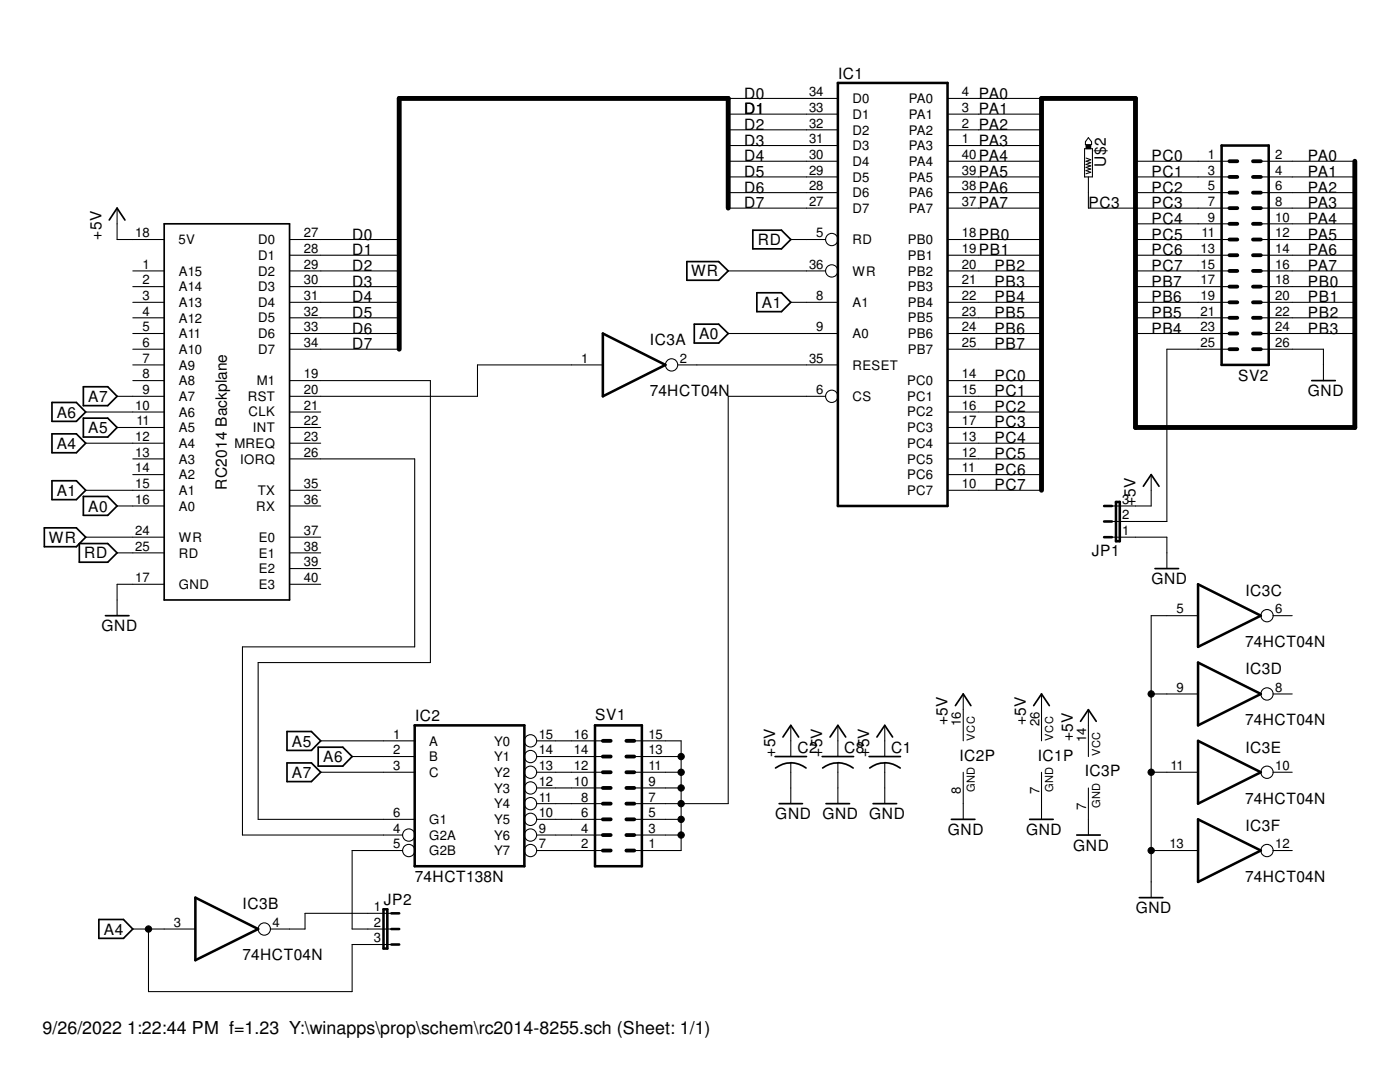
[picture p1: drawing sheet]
<svg xmlns="http://www.w3.org/2000/svg" width="279mm" height="216mm" viewBox="0 0 279 216" stroke-linecap="round" stroke-linejoin="round" font-family="sans-serif">
<g fill="none" stroke="#000" stroke-width=".34">
<path d="M21.8 43.9l1.6-2.4 1.5 2.4M32.8 44.7h25v75h-25zM137.1 52.2h6.3l1.9 1.9-1.9 1.8h-6.3zM150.2 45.9h5.8l1.8 1.9-1.8 1.9h-5.8zM151 58.4h5l1.8 1.9-1.8 1.9h-5zM16.6 77.2h4.9l1.9 1.9-1.9 1.8h-4.9zM138.6 64.7h4.8l1.9 1.8-1.9 2h-4.8zM261.8 75.9h4.7M10.4 80.3h4.8l1.9 1.9-1.9 1.9h-4.8zM10.4 86.6h4.8l1.9 1.8-1.9 1.9h-4.8zM10.4 95.9h4.8l1.9 1.9-1.9 1.9h-4.8zM16.6 83.4h4.9l1.9 1.9-1.9 1.9h-4.9z"/>
<path d="M16.6 99.1h4.9l1.9 1.9-1.9 1.8h-4.9zM228.2 97l1.5-2.3 1.6 2.3M8.8 105.3h6.4l1.9 1.9-1.9 1.9h-6.4zM15.8 108.5h5.7l1.9 1.8-1.9 1.9h-5.7zM230.5 113.5h4.7M21 122.9h4.7M57.3 146h4.8l1.9 1.8-1.9 1.9h-4.8zM57.3 152.2h4.8l1.9 1.9-1.9 1.9h-4.8zM63.5 149.1h4.9l1.9 1.9-1.9 1.9h-4.9zM154.7 151h6.3M156.3 147.1l1.5-2.4 1.6 2.4M157.8 152.2a5.4 5.4 0 0 1 3.1 1"/>
<path d="M157.8 152.2a5 5 0 0 0-3 1M164.1 151h6.2M165.7 147.1l1.5-2.4 1.6 2.4M167.2 152.2a5.4 5.4 0 0 1 3.1 1M167.2 152.2a5 5 0 0 0-3 1M173.4 151h6.3M175 147.1l1.6-2.4 1.5 2.4M176.6 152.2a5.4 5.4 0 0 1 3.1 1M176.6 152.2a4.7 4.7 0 0 0-3 1M190.7 140.8l1.5-2.3 1.6 2.3M206.3 140.8l1.6-2.3 1.5 2.3M215.6 143.9l1.6-2.3 1.6 2.3"/>
<path d="M155.5 160.4h4.6M164.8 160.4h4.7M174.2 160.4h4.7M189.9 163.5h4.7M205.5 163.5h4.7M214.9 166.6h4.7M227.4 179.1h4.7M19.7 183.5h4.9l1.9 1.9-1.9 1.8h-4.9z"/>
</g>
<g fill="none" stroke="#000" stroke-width=".21">
<path d="M145.3 19.6h21.9M189.1 19.6h18.8M145.3 29h21.9M145.3 25.9h21.9M145.3 22.8h21.9M145.3 38.4h21.9M145.3 35.3h21.9M145.3 32.2h21.9M189.1 29h18.8M189.1 25.9h18.8M189.1 22.8h18.8M189.1 38.4h18.8"/>
<path d="M189.1 35.3h18.8M189.1 32.2h18.8M216.5 29.7h1.5v5.6h-1.5zM216.7 31.5l1 .4-1 .3 1 .3-1 .3 1 .3-1 .3 1 .3-1 .3 1 .4-1 .3M217.2 35.3v6.2h28.2M217.2 27.5l.6 .8v.6h-1.2v-.6zM226.6 38.4h18.8M226.6 35.3h18.8M226.6 32.2h18.8M251.6 38.4h18.8M251.6 35.3h18.8M251.6 32.2h18.8"/>
<path d="M23.4 41.5v6.3h9.4M26.5 54.1h6.3M26.5 57.2h6.3M57.8 54.1h21.9M57.8 57.2h21.9M57.8 47.8h21.9M57.8 50.9h21.9M145.3 54.1h19.5M145.3 41.5h21.9M157.8 47.8h7M189.1 54.1h18.8M189.1 57.2h18.8"/>
<path d="M189.1 47.8h18.8M189.1 50.9h18.8M189.1 41.5h18.8M226.6 54.1h18.8M226.6 57.2h18.8M226.6 47.8h18.8M226.6 50.9h18.8M226.6 44.7h18.8M251.6 54.1h18.8M251.6 57.2h18.8M251.6 47.8h18.8M251.6 50.9h18.8"/>
<path d="M251.6 41.5h18.8M251.6 44.7h18.8M23.4 79.1h9.4M26.5 60.3h6.3M26.5 63.4h6.3M26.5 66.5h6.3M26.5 69.7h6.3M26.5 72.8h6.3M26.5 75.9h6.3M57.8 60.3h21.9M57.8 63.4h21.9M57.8 66.5h21.9"/>
<path d="M57.8 69.7h21.9M57.8 75.9h28.1v56.3h-34.4v31.3h31.3M120.3 72.8h-25v6.3h-37.5M135.3 72.8h31.9M145.3 66.5h21.9M157.8 60.3h9.4M164.8 79.1h-19.5v81.3h-18.7M189.1 60.3h18.8M189.1 63.4h18.8M189.1 66.5h18.8M189.1 69.7h18.8M189.1 75.9h18.8"/>
<path d="M189.1 79.1h18.8M226.6 60.3h18.8M226.6 63.4h18.8M226.6 66.5h18.8M245.4 69.7h-12.5v34.4h-11M251.6 60.3h18.8M251.6 63.4h18.8M251.6 66.5h18.8M251.6 69.7h12.5v6.2M17.1 82.2h15.7M17.1 88.4h15.7M17.1 97.8h15.7"/>
<path d="M23.4 85.3h9.4M26.5 91.6h6.3M26.5 94.7h6.3M57.8 82.2h6.2M57.8 85.3h6.2M57.8 88.4h6.2M57.8 91.6h25v37.5h-34.4v37.5h31.9M57.8 97.8h6.2M189.1 82.2h18.8M189.1 85.3h18.8M189.1 88.4h18.8M189.1 91.6h18.8"/>
<path d="M189.1 94.7h18.8M189.1 97.8h18.8M229.7 94.7v6.3h-7.8M17.1 107.2h15.7M23.4 101h9.4M23.4 110.3h9.4M32.8 116.6h-9.4v6.3M57.8 101h6.2M57.8 116.6h6.2M57.8 107.2h6.2M57.8 110.3h6.2M57.8 113.5h6.2"/>
<path d="M221.9 107.2h11v6.3M192.2 138.5v9.3M207.9 138.5v9.3M229.7 138.5h9.4M239.1 122.9h-9.4v56.2M254 138.5h3.9M254 122.9h3.9M64 154.1h18.8M64 147.8h18.8M70.3 151h12.5M107.1 157.2h13.2M107.1 154.1h13.2"/>
<path d="M107.1 151h13.2M107.1 147.8h13.2M126.6 147.8h9.3v21.9h-9.3M126.6 157.2h9.3M126.6 154.1h9.3M126.6 151h9.3M157.8 144.7v6.3M157.8 152.2v8.2M167.2 144.7v6.3M167.2 152.2v8.2M176.6 144.7v6.3M176.6 152.2v8.2"/>
<path d="M192.2 154.1v9.4M207.9 154.1v9.4M217.2 141.6v9.4M217.2 157.2v9.4M229.7 154.1h9.4M254 154.1h3.9M80.3 169.7h-10v15.7h7.8M107.1 169.7h13.2M107.1 166.6h13.2M107.1 163.5h13.2M107.1 160.4h13.2M126.6 166.6h9.3"/>
<path d="M126.6 163.5h9.3M229.7 169.7h9.4M254 169.7h3.9M26.5 185.4h12.5M29.6 185.4v12.5h40.7v-9.4h7.8M78.1 182.2h-17.2v3.2h-7"/>
<circle cx="166" cy="47.8" r="1.23"/>
<circle cx="166" cy="54.1" r="1.23"/>
<circle cx="134" cy="72.8" r="1.23"/>
<circle cx="166" cy="79.1" r="1.23"/>
<circle cx="252.9" cy="138.5" r="1.23"/>
<circle cx="252.9" cy="122.9" r="1.23"/>
<circle cx="105.9" cy="154.1" r="1.23"/>
<circle cx="105.9" cy="157.2" r="1.23"/>
<circle cx="105.9" cy="151" r="1.23"/>
<circle cx="105.9" cy="147.8" r="1.23"/>
<circle cx="252.9" cy="154.1" r="1.23"/>
<circle cx="81.6" cy="166.6" r="1.23"/>
<circle cx="81.6" cy="169.7" r="1.23"/>
<circle cx="105.9" cy="163.5" r="1.23"/>
<circle cx="105.9" cy="169.7" r="1.23"/>
<circle cx="105.9" cy="166.6" r="1.23"/>
<circle cx="105.9" cy="160.4" r="1.23"/>
<circle cx="252.9" cy="169.7" r="1.23"/>
<circle cx="52.7" cy="185.4" r="1.23"/>
</g>
<g fill="none" stroke="#000" stroke-width=".51">
<path d="M167.2 16.6h21.9v84.4h-21.9zM243.8 29h9.4v43.8h-9.4zM120.3 66.5l12.5 6.3-12.5 6.3zM220.3 101h1.6M220.3 104.1h1.6M220.3 107.2h1.6M222.7 100.2h.8v7.8h-.8zM239.1 116.6l12.5 6.3-12.5 6.2zM239.1 132.2l12.5 6.3-12.5 6.2zM82.8 144.7h21.8v28.1h-21.8zM118.7 144.7h9.4v28.1h-9.4zM239.1 147.8l12.5 6.3-12.5 6.3z"/>
<path d="M39 179.1l12.5 6.3-12.5 6.2zM239.1 163.5l12.5 6.2-12.5 6.3zM76.5 181.4h.8v7.9h-.8zM78.1 188.5h1.6M78.1 185.4h1.6M78.1 182.2h1.6"/>
</g>
<g fill="none" stroke="#000" stroke-width=".76">
<path d="M245.4 38.4h1.5M245.4 35.3h1.5M245.4 32.2h1.5M250.1 38.4h1.5M250.1 35.3h1.5M250.1 32.2h1.5M245.4 44.7h1.5M245.4 41.5h1.5M245.4 54.1h1.5M245.4 50.9h1.5M245.4 47.8h1.5M245.4 57.2h1.5"/>
<path d="M250.1 44.7h1.5M250.1 41.5h1.5M250.1 54.1h1.5M250.1 50.9h1.5M250.1 47.8h1.5M250.1 57.2h1.5M245.4 60.3h1.5M245.4 69.7h1.5M245.4 66.5h1.5M245.4 63.4h1.5M250.1 60.3h1.5M250.1 69.7h1.5"/>
<path d="M250.1 66.5h1.5M250.1 63.4h1.5M120.3 157.2h1.6M120.3 147.8h1.6M120.3 151h1.6M120.3 154.1h1.6M125 157.2h1.6M125 147.8h1.6M125 151h1.6M125 154.1h1.6M120.3 163.5h1.6M120.3 166.6h1.6"/>
<path d="M120.3 169.7h1.6M120.3 160.4h1.6M125 163.5h1.6M125 166.6h1.6M125 169.7h1.6M125 160.4h1.6"/>
</g>
<g fill="#000">
<path d="M216.7 28.9h1v.8h-1z" fill-rule="evenodd"/>
<circle cx="229.7" cy="138.5" r=".63"/>
<circle cx="135.9" cy="157.2" r=".63"/>
<circle cx="135.9" cy="154.1" r=".63"/>
<circle cx="135.9" cy="151" r=".63"/>
<circle cx="229.7" cy="154.1" r=".63"/>
<circle cx="135.9" cy="163.5" r=".63"/>
<circle cx="135.9" cy="166.6" r=".63"/>
<circle cx="135.9" cy="160.4" r=".63"/>
<circle cx="229.7" cy="169.7" r=".63"/>
<circle cx="29.6" cy="185.4" r=".63"/>
</g>
<g fill="none" stroke="#000" stroke-width=".2">
<path d="M216.7 28.9h1v.8h-1z"/>
<circle cx="229.7" cy="138.5" r=".63"/>
<circle cx="135.9" cy="157.2" r=".63"/>
<circle cx="135.9" cy="154.1" r=".63"/>
<circle cx="135.9" cy="151" r=".63"/>
<circle cx="229.7" cy="154.1" r=".63"/>
<circle cx="135.9" cy="163.5" r=".63"/>
<circle cx="135.9" cy="166.6" r=".63"/>
<circle cx="135.9" cy="160.4" r=".63"/>
<circle cx="229.7" cy="169.7" r=".63"/>
<circle cx="29.6" cy="185.4" r=".63"/>
</g>
<path d="M270.4 32.2v53.1h-43.8v-65.7h-18.7v78.2M145.3 41.5v-21.9h-65.6v50.1" fill="none" stroke="#000" stroke-width=".97"/>
<text font-size="3.6" x="8.5" y="206.4">9/26/2022 1:22:44 PM f=1.23 Y:\winapps\prop\schem\rc2014-8255.sch (Sheet: 1/1)</text>
<g font-size="3.1">
<text x="167.3" y="15.7">IC1</text>
<text x="148.5" y="19.7">D0</text>
<text x="148.5" y="22.8">D1</text>
<text x="195.4" y="19.7">PA0</text>
<text x="195.4" y="22.8">PA1</text>
<text x="148.5" y="25.9">D2</text>
<text x="148.5" y="29">D3</text>
<text x="195.4" y="25.9">PA2</text>
<text x="195.4" y="29">PA3</text>
<text x="148.5" y="32.2">D4</text>
<text x="148.5" y="35.3">D5</text>
<text x="195.4" y="32.2">PA4</text>
<text x="195.4" y="35.3">PA5</text>
<text x="220.7" y="33.3" transform="rotate(-90 220.7 33.3)">U$2</text>
<text x="229.8" y="32.2">PC0</text>
<text x="229.8" y="35.3">PC1</text>
<text x="261" y="32.2">PA0</text>
<text x="261" y="35.3">PA1</text>
<text x="148.5" y="38.4">D6</text>
<text x="148.5" y="41.5">D7</text>
<text x="195.4" y="38.4">PA6</text>
<text x="195.4" y="41.5">PA7</text>
<text x="217.3" y="41.5">PC3</text>
<text x="229.8" y="38.4">PC2</text>
<text x="229.8" y="41.5">PC3</text>
<text x="261" y="38.4">PA2</text>
<text x="261" y="41.5">PA3</text>
<text x="20.2" y="47.8" transform="rotate(-90 20.2 47.8)">+5V</text>
<text x="70.3" y="47.8">D0</text>
<text x="195.4" y="47.8">PB0</text>
<text x="229.8" y="44.7">PC4</text>
<text x="229.8" y="47.8">PC5</text>
<text x="261" y="44.7">PA4</text>
<text x="261" y="47.8">PA5</text>
<text x="70.3" y="50.9">D1</text>
<text x="151.3" y="48.9">RD</text>
<text x="195.4" y="50.9">PB1</text>
<text x="229.8" y="50.9">PC6</text>
<text x="261" y="50.9">PA6</text>
<text x="70.3" y="54.1">D2</text>
<text x="70.3" y="57.2">D3</text>
<text x="137.9" y="55.2">WR</text>
<text x="198.5" y="57.2">PB3</text>
<text x="198.5" y="54.1">PB2</text>
<text x="229.8" y="57.2">PB7</text>
<text x="229.8" y="54.1">PC7</text>
<text x="261" y="54.1">PA7</text>
<text x="261" y="57.2">PB0</text>
<text x="70.3" y="60.3">D4</text>
<text x="70.3" y="63.4">D5</text>
<text x="152.1" y="61.4">A1</text>
<text x="198.5" y="60.3">PB4</text>
<text x="198.5" y="63.4">PB5</text>
<text x="229.8" y="63.4">PB5</text>
<text x="229.8" y="60.3">PB6</text>
<text x="261" y="60.3">PB1</text>
<text x="261" y="63.4">PB2</text>
<text x="70.3" y="66.5">D6</text>
<text x="70.3" y="69.7">D7</text>
<text x="129.7" y="68.9">IC3A</text>
<text x="139.5" y="67.6">A0</text>
<text x="198.5" y="66.5">PB6</text>
<text x="198.5" y="69.7">PB7</text>
<text x="229.8" y="66.5">PB4</text>
<text x="261" y="66.5">PB3</text>
<text x="198.5" y="75.9">PC0</text>
<text x="247.1" y="75.9">SV2</text>
<text x="11.3" y="83.3">A6</text>
<text x="17.6" y="80.2">A7</text>
<text x="129.7" y="79.1">74HCT04N</text>
<text x="198.5" y="79.1">PC1</text>
<text x="198.5" y="82.2">PC2</text>
<text x="261" y="79.1">GND</text>
<text x="11.3" y="89.5">A4</text>
<text x="17.6" y="86.4">A5</text>
<text x="198.5" y="85.3">PC3</text>
<text x="198.5" y="88.4">PC4</text>
<text x="198.5" y="91.6">PC5</text>
<text x="198.5" y="94.7">PC6</text>
<text x="11.3" y="98.9">A1</text>
<text x="45.3" y="97.8" transform="rotate(-90 45.3 97.8)">RC2014 Backplane</text>
<text x="198.5" y="97.8">PC7</text>
<text x="226.6" y="101" transform="rotate(-90 226.6 101)">+5V</text>
<text x="17.6" y="102.1">A0</text>
<text x="9.7" y="108.3">WR</text>
<text x="16.8" y="111.4">RD</text>
<text x="217.9" y="111">JP1</text>
<text x="229.8" y="116.6">GND</text>
<text x="248.5" y="118.9">IC3C</text>
<text x="20.3" y="125.9">GND</text>
<text x="248.5" y="129.1">74HCT04N</text>
<text x="248.5" y="134.6">IC3D</text>
<text x="82.8" y="143.9">IC2</text>
<text x="118.8" y="143.8">SV1</text>
<text x="58.3" y="149">A5</text>
<text x="189.1" y="144.7" transform="rotate(-90 189.1 144.7)">+5V</text>
<text x="204.7" y="144.7" transform="rotate(-90 204.7 144.7)">+5V</text>
<text x="214.1" y="147.8" transform="rotate(-90 214.1 147.8)">+5V</text>
<text x="248.5" y="144.7">74HCT04N</text>
<text x="58.3" y="155.2">A7</text>
<text x="64.5" y="152.1">A6</text>
<text x="154.7" y="151" transform="rotate(-90 154.7 151)">+5V</text>
<text x="159.1" y="150.2">C2</text>
<text x="164.1" y="151" transform="rotate(-90 164.1 151)">+5V</text>
<text x="168.5" y="150.2">C8</text>
<text x="173.4" y="151" transform="rotate(-90 173.4 151)">+5V</text>
<text x="177.9" y="150.2">C1</text>
<text x="191.5" y="151.8">IC2P</text>
<text x="207.1" y="151.8">IC1P</text>
<text x="216.5" y="154.9">IC3P</text>
<text x="248.5" y="150.2">IC3E</text>
<text x="248.5" y="160.4">74HCT04N</text>
<text x="154.7" y="163.5">GND</text>
<text x="164.1" y="163.5">GND</text>
<text x="173.5" y="163.5">GND</text>
<text x="189.1" y="166.6">GND</text>
<text x="204.8" y="166.6">GND</text>
<text x="248.5" y="165.8">IC3F</text>
<text x="214.2" y="169.7">GND</text>
<text x="82.8" y="176">74HCT138N</text>
<text x="248.5" y="176">74HCT04N</text>
<text x="48.4" y="181.4">IC3B</text>
<text x="76.6" y="180.7">JP2</text>
<text x="226.7" y="182.2">GND</text>
<text x="20.7" y="186.5">A4</text>
<text x="48.4" y="191.6">74HCT04N</text>
</g>
<g font-size="2.6">
<text x="161.5" y="22.4">33</text>
<text x="161.5" y="19.2">34</text>
<text x="170.1" y="23.7">D1</text>
<text x="170.1" y="20.6">D0</text>
<text x="181.4" y="23.7">PA1</text>
<text x="181.4" y="20.6">PA0</text>
<text x="192" y="22.4">3</text>
<text x="192" y="19.2">4</text>
<text x="161.5" y="28.6">31</text>
<text x="161.5" y="25.5">32</text>
<text x="170.1" y="30">D3</text>
<text x="170.1" y="26.8">D2</text>
<text x="181.4" y="30">PA3</text>
<text x="181.4" y="26.8">PA2</text>
<text x="192" y="28.6">1</text>
<text x="192" y="25.5">2</text>
<text x="161.5" y="34.8">29</text>
<text x="161.5" y="31.7">30</text>
<text x="170.1" y="33.1">D4</text>
<text x="181.4" y="33.1">PA4</text>
<text x="192" y="34.8">39</text>
<text x="192" y="31.7">40</text>
<text x="241" y="31.7">1</text>
<text x="241" y="34.8">3</text>
<text x="254.5" y="31.7">2</text>
<text x="254.5" y="34.8">4</text>
<text x="161.5" y="41.1">27</text>
<text x="161.5" y="38">28</text>
<text x="170.1" y="39.4">D6</text>
<text x="170.1" y="36.2">D5</text>
<text x="181.4" y="39.3">PA6</text>
<text x="181.4" y="36.2">PA5</text>
<text x="192" y="41.1">37</text>
<text x="192" y="38">38</text>
<text x="241" y="38">5</text>
<text x="241" y="41.1">7</text>
<text x="254.5" y="38">6</text>
<text x="254.5" y="41.1">8</text>
<text x="27" y="47.4">18</text>
<text x="60.7" y="47.4">27</text>
<text x="162.9" y="47.4">5</text>
<text x="170.1" y="42.5">D7</text>
<text x="181.4" y="42.5">PA7</text>
<text x="192" y="47.4">18</text>
<text x="239.8" y="47.4">11</text>
<text x="241" y="44.2">9</text>
<text x="254.5" y="44.2">10</text>
<text x="254.5" y="47.4">12</text>
<text x="28.4" y="53.6">1</text>
<text x="35.6" y="48.7">5V</text>
<text x="51.5" y="48.7">D0</text>
<text x="51.5" y="51.9">D1</text>
<text x="60.7" y="50.5">28</text>
<text x="60.7" y="53.6">29</text>
<text x="161.5" y="53.6">36</text>
<text x="170.1" y="48.7">RD</text>
<text x="181.2" y="48.7">PB0</text>
<text x="181.2" y="51.9">PB1</text>
<text x="192" y="50.5">19</text>
<text x="192" y="53.6">20</text>
<text x="239.6" y="50.5">13</text>
<text x="239.6" y="53.6">15</text>
<text x="254.5" y="50.5">14</text>
<text x="254.5" y="53.6">16</text>
<text x="28.4" y="56.7">2</text>
<text x="28.4" y="59.9">3</text>
<text x="35.7" y="55">A15</text>
<text x="35.7" y="58.1">A14</text>
<text x="51.5" y="55">D2</text>
<text x="51.5" y="58.1">D3</text>
<text x="60.7" y="56.7">30</text>
<text x="60.7" y="59.9">31</text>
<text x="162.9" y="59.9">8</text>
<text x="170.1" y="55">WR</text>
<text x="181.2" y="55">PB2</text>
<text x="181.2" y="58.1">PB3</text>
<text x="192" y="56.7">21</text>
<text x="192" y="59.9">22</text>
<text x="239.6" y="56.7">17</text>
<text x="239.6" y="59.9">19</text>
<text x="254.5" y="56.7">18</text>
<text x="254.5" y="59.9">20</text>
<text x="28.4" y="63">4</text>
<text x="35.7" y="61.3">A13</text>
<text x="35.7" y="64.4">A12</text>
<text x="51.5" y="61.2">D4</text>
<text x="51.5" y="64.3">D5</text>
<text x="60.7" y="63">32</text>
<text x="170.1" y="61.3">A1</text>
<text x="181.2" y="61.2">PB4</text>
<text x="181.2" y="64.3">PB5</text>
<text x="192" y="63">23</text>
<text x="239.6" y="63">21</text>
<text x="254.5" y="63">22</text>
<text x="28.4" y="66.1">5</text>
<text x="28.4" y="69.3">6</text>
<text x="35.7" y="67.5">A11</text>
<text x="35.7" y="70.6">A10</text>
<text x="51.5" y="67.5">D6</text>
<text x="51.5" y="70.6">D7</text>
<text x="60.7" y="66.1">33</text>
<text x="60.7" y="69.3">34</text>
<text x="162.9" y="66.1">9</text>
<text x="170.1" y="67.5">A0</text>
<text x="181.2" y="67.5">PB6</text>
<text x="181.2" y="70.6">PB7</text>
<text x="192" y="66.1">24</text>
<text x="192" y="69.3">25</text>
<text x="239.6" y="66.1">23</text>
<text x="239.6" y="69.3">25</text>
<text x="254.5" y="66.1">24</text>
<text x="254.5" y="69.3">26</text>
<text x="28.4" y="72.4">7</text>
<text x="28.4" y="75.5">8</text>
<text x="35.7" y="73.7">A9</text>
<text x="35.7" y="76.9">A8</text>
<text x="51.3" y="76.9">M1</text>
<text x="60.7" y="75.5">19</text>
<text x="116" y="72.4">1</text>
<text x="135.7" y="72.4">2</text>
<text x="161.5" y="72.4">35</text>
<text x="170.1" y="73.7">RESET</text>
<text x="181" y="76.9">PC0</text>
<text x="192" y="75.5">14</text>
<text x="27" y="81.7">10</text>
<text x="28.4" y="78.6">9</text>
<text x="35.7" y="80">A7</text>
<text x="35.7" y="83.1">A6</text>
<text x="49.4" y="80">RST</text>
<text x="49.6" y="83.1">CLK</text>
<text x="60.7" y="78.6">20</text>
<text x="60.7" y="81.7">21</text>
<text x="162.9" y="78.6">6</text>
<text x="170.1" y="80">CS</text>
<text x="181" y="80">PC1</text>
<text x="181" y="83.1">PC2</text>
<text x="192" y="78.6">15</text>
<text x="192" y="81.7">16</text>
<text x="27" y="88">12</text>
<text x="27.2" y="84.9">11</text>
<text x="35.7" y="86.3">A5</text>
<text x="35.7" y="89.4">A4</text>
<text x="46.8" y="89.4">MREQ</text>
<text x="50.5" y="86.2">INT</text>
<text x="60.7" y="84.9">22</text>
<text x="60.7" y="88">23</text>
<text x="181" y="89.4">PC4</text>
<text x="181" y="86.2">PC3</text>
<text x="192" y="88">13</text>
<text x="192" y="84.9">17</text>
<text x="27" y="91.1">13</text>
<text x="27" y="94.3">14</text>
<text x="35.7" y="92.5">A3</text>
<text x="35.7" y="95.6">A2</text>
<text x="47.9" y="92.5">IORQ</text>
<text x="60.7" y="91.1">26</text>
<text x="181" y="95.6">PC6</text>
<text x="181" y="92.5">PC5</text>
<text x="192" y="94.3">11</text>
<text x="192" y="91.1">12</text>
<text x="27" y="97.4">15</text>
<text x="27" y="100.5">16</text>
<text x="35.7" y="98.8">A1</text>
<text x="35.7" y="101.9">A0</text>
<text x="51.1" y="101.9">RX</text>
<text x="51.4" y="98.8">TX</text>
<text x="60.7" y="97.4">35</text>
<text x="60.7" y="100.5">36</text>
<text x="181" y="98.8">PC7</text>
<text x="192" y="97.4">10</text>
<text x="223.9" y="100.5">3</text>
<text x="27" y="106.8">24</text>
<text x="60.7" y="106.8">37</text>
<text x="223.9" y="106.8">1</text>
<text x="223.9" y="103.6">2</text>
<text x="27" y="109.9">25</text>
<text x="35.7" y="108.2">WR</text>
<text x="35.7" y="111.3">RD</text>
<text x="51.7" y="108.1">E0</text>
<text x="51.7" y="111.3">E1</text>
<text x="60.7" y="109.9">38</text>
<text x="60.7" y="113">39</text>
<text x="27" y="116.2">17</text>
<text x="35.7" y="117.5">GND</text>
<text x="51.7" y="114.4">E2</text>
<text x="51.7" y="117.5">E3</text>
<text x="60.7" y="116.2">40</text>
<text x="234.8" y="122.4">5</text>
<text x="254.5" y="122.4">6</text>
<text x="234.8" y="138">9</text>
<text x="254.5" y="138">8</text>
<text x="78.5" y="147.4">1</text>
<text x="85.7" y="148.8">A</text>
<text x="98.6" y="148.8">Y0</text>
<text x="107.5" y="147.4">15</text>
<text x="114.6" y="147.4">16</text>
<text x="129.4" y="147.4">15</text>
<text x="191.8" y="144.9" transform="rotate(-90 191.8 144.9)">16</text>
<text x="207.4" y="144.9" transform="rotate(-90 207.4 144.9)">26</text>
<text x="216.8" y="148.1" transform="rotate(-90 216.8 148.1)">14</text>
<text x="78.5" y="150.5">2</text>
<text x="78.5" y="153.7">3</text>
<text x="85.7" y="151.9">B</text>
<text x="85.7" y="155">C</text>
<text x="98.6" y="155">Y2</text>
<text x="98.6" y="151.9">Y1</text>
<text x="107.5" y="153.7">13</text>
<text x="107.5" y="150.5">14</text>
<text x="114.6" y="153.7">12</text>
<text x="114.6" y="150.5">14</text>
<text x="129.4" y="153.7">11</text>
<text x="129.4" y="150.5">13</text>
<text x="233.6" y="153.7">11</text>
<text x="254.5" y="153.7">10</text>
<text x="98.6" y="161.3">Y4</text>
<text x="98.6" y="158.2">Y3</text>
<text x="107.5" y="159.9">11</text>
<text x="107.5" y="156.8">12</text>
<text x="114.6" y="156.8">10</text>
<text x="116" y="159.9">8</text>
<text x="129.4" y="159.9">7</text>
<text x="129.4" y="156.8">9</text>
<text x="191.8" y="158.4" transform="rotate(-90 191.8 158.4)">8</text>
<text x="207.4" y="158.4" transform="rotate(-90 207.4 158.4)">7</text>
<text x="216.8" y="161.5" transform="rotate(-90 216.8 161.5)">7</text>
<text x="78.5" y="166.2">4</text>
<text x="78.5" y="163">6</text>
<text x="85.7" y="167.6">G2A</text>
<text x="85.7" y="164.4">G1</text>
<text x="98.6" y="167.5">Y6</text>
<text x="98.6" y="164.4">Y5</text>
<text x="107.5" y="166.2">9</text>
<text x="107.5" y="163">10</text>
<text x="116" y="166.2">4</text>
<text x="116" y="163">6</text>
<text x="129.4" y="166.2">3</text>
<text x="129.4" y="163">5</text>
<text x="78.5" y="169.3">5</text>
<text x="85.7" y="170.7">G2B</text>
<text x="98.6" y="170.6">Y7</text>
<text x="107.5" y="169.3">7</text>
<text x="116" y="169.3">2</text>
<text x="129.4" y="169.3">1</text>
<text x="233.4" y="169.3">13</text>
<text x="254.5" y="169.3">12</text>
<text x="34.7" y="184.9">3</text>
<text x="54.4" y="184.9">4</text>
<text x="74.6" y="181.8">1</text>
<text x="74.6" y="184.9">2</text>
<text x="74.6" y="188">3</text>
</g>
<g font-size="2.2">
<text x="194.6" y="147.8" transform="rotate(-90 194.6 147.8)">VCC</text>
<text x="210.2" y="147.8" transform="rotate(-90 210.2 147.8)">VCC</text>
<text x="219.6" y="150.9" transform="rotate(-90 219.6 150.9)">VCC</text>
<text x="194.6" y="158.1" transform="rotate(-90 194.6 158.1)">GND</text>
<text x="210.2" y="158.1" transform="rotate(-90 210.2 158.1)">GND</text>
<text x="219.6" y="161.2" transform="rotate(-90 219.6 161.2)">GND</text>
</g>
</svg>
